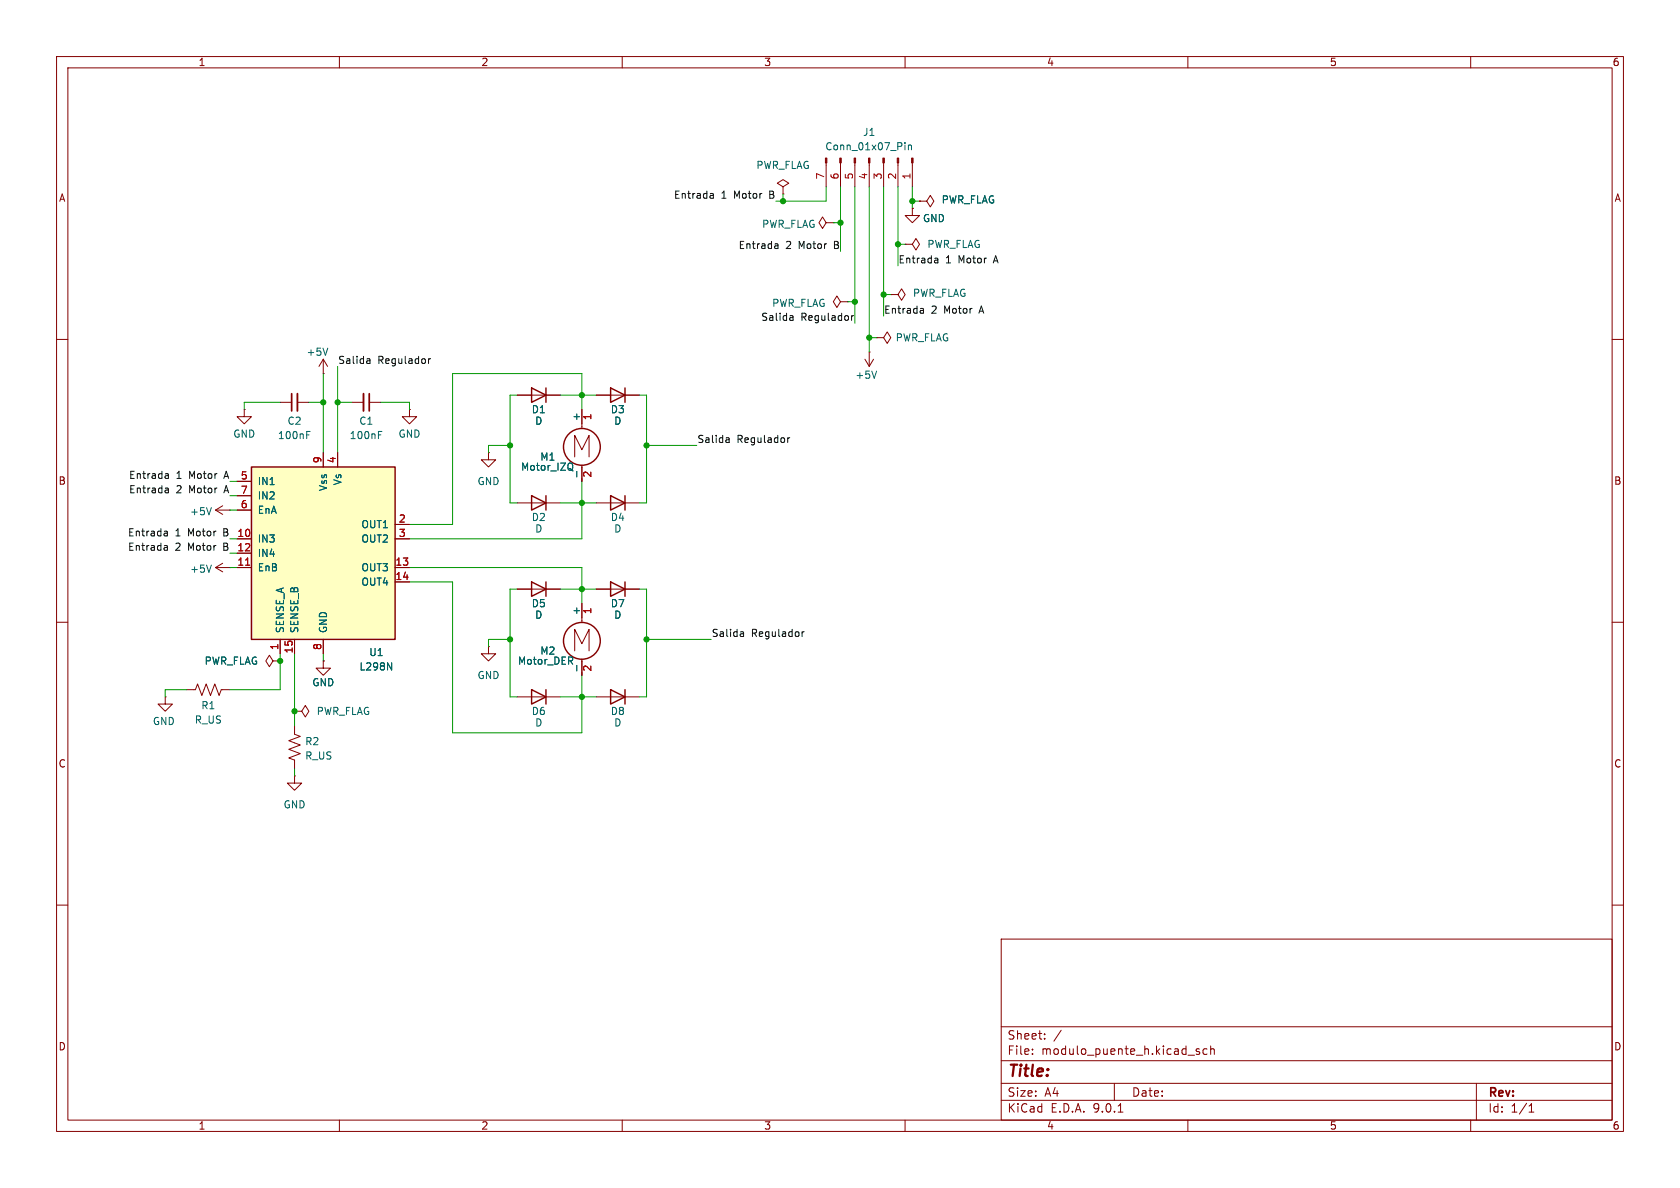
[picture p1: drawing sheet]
<svg xmlns="http://www.w3.org/2000/svg" width="297mm" height="210mm" viewBox="0 0 297 210" stroke-linecap="round" stroke-linejoin="round" font-family="sans-serif">
<g fill="none" stroke="#840000" stroke-width=".18">
<path d="M10 10h277v190h-277zM12 12h273v186h-273zM60 10v2M110 10v2M160 10v2M210 10v2M260 10v2M138.4 33l1-.6-1-.6-1 .6 1 .6v1.3M138.4 34.3h.1M161.3 36.8v1.3h1.3l-1.3 1.3-1.3-1.3h1.3M161.3 36.8h.1M162.6 35.6h1.2l.7-1.1 .6 1.1-.6 1-.7-1"/>
<path d="M162.6 35.6h.1M154.9 59.7h1.3l.6-1 .7 1-.7 1-.6-1M154.9 59.7h.1M157.5 52.1h1.2l.7-1 .6 1-.6 1-.7-1M157.5 52.1h.1M160 43.2h1.3l.6-1 .7 1-.7 1-.6-1M160 43.2h.1M10 60h2M43.2 72.4v1.3h1.2l-1.2 1.2-1.3-1.2h1.3M43.2 72.4h.1M49.5 71.1h2.1M52.6 71.1h2"/>
<path d="M57.1 66h.1M57.1 63.5l-.7 1.3M57.1 63.5l.8 1.3M57.1 63.5v2.5M62.2 71.1h2.1M65.3 71.1h2M72.4 72.4v1.3h-1.3l1.3 1.2 1.3-1.2h-1.3M72.4 72.4h.1M91.4 69.9h7.7M102.9 72.4v3.3M105.4 69.9h7.6M152.9 63.5l.8 1.3"/>
<path d="M153.7 62.2h.1M153.7 62.2v2.6M154.4 63.5l-.7 1.3M285 60h2M39.4 99.6l-1.3 .7M91.4 88.9h7.7M101.6 80.8v-3.8l1.3 2.5 1.2-2.5v3.8M102.9 82.2v2.9M105.4 88.9h7.6M10 110h2M38.1 100.3l1.3 .8M38.1 100.3h2.5"/>
<path d="M40.6 100.3h.1M48.3 116.8l-.7-1-.6 1 .6 1.1 .7-1.1h1.2M49.5 116.8h.1M57.1 116.8v1.3h1.3l-1.3 1.3-1.2-1.3h1.2M57.1 116.8h.1M86.4 114.3v1.3h-1.3l1.3 1.2 1.2-1.2h-1.2M86.4 114.3h.1M91.4 104.1h7.7M101.6 115.1v-3.8l1.3 2.5 1.2-2.5v3.8M102.9 106.7v3.3M102.9 116.5v2.9M285 110h2"/>
<path d="M29.2 123.2v1.3h1.3l-1.3 1.2-1.3-1.2h1.3M29.2 123.2h.1M33 121.9h1.5l.4-1 .8 2 .7-2 .8 2 .8-2 .7 2 .4-1h1.5M52.1 128.3v1.5l1 .4-2 .7 2 .8-2 .8 2 .7-2 .8 1 .4v1.5M52.1 137.2v1.2h1.2l-1.2 1.3-1.3-1.3h1.3M52.1 137.2h.1M52.1 125.7h1.2l.7-1 .6 1-.6 1-.7-1M52.1 125.7h.1M91.4 123.2h7.7M105.4 123.2h7.6M10 160h2M177 166h108v32h-108z"/>
<path d="M285 160h2M60 198v2M110 198v2M160 198v2M177 194.5h108M177 191.5h108M177 187.5h108M177 181.5h108M182.5 186.3v.1M182.5 185.5v.1M184.7 183.6v.1M184.7 182.8v.1"/>
<path d="M187.6 182.1l-1.3 2M197 191.5v3M197.7 196.6h.8M210 198v2M212 185.5l-.3-.1-.2 .2v.2l.5 .2v.3h-.5M213.4 185.5l-.4-.1-.3 .3v.4l.1 .2h.6M214 185.5l.2-.1 .4 .1 .1 .9M214 184.9v1.5M260 198v2M261 191.5v6.5M270.3 196.6h.9M270.3 195.5l.4-.4v1.5"/>
</g>
<path d="M54.2 76.9h.4M54.2 76.3h.6M57.9 61.5l-.4 1.3M66.9 76.9h.4M66.9 76.3h.6M155 65.6l-.4 1.3M37.4 99.9l-.5 1.3M100.9 82.9l.4 .4M100.9 81.9h.2a.81 .81 0 0 1-.2 1.2M102 83.3v1M102 117.6v1" fill="none" stroke="#006464" stroke-width=".18"/>
<g fill="none" stroke="#840000" stroke-width=".25">
<path d="M94 68.6l2.5 1.3-2.5 1.2zM96.5 68.6v2.5M107.9 68.6l2.6 1.3-2.6 1.2zM110.5 68.6v2.5M94 87.6l2.5 1.3-2.5 1.3zM96.5 87.6v2.6M107.9 87.6l2.6 1.3-2.6 1.3zM110.5 87.6v2.6M94 102.9l2.5 1.2-2.5 1.3zM96.5 102.9v2.5M94 121.9l2.5 1.3-2.5 1.3zM96.5 121.9v2.6"/>
<path d="M107.9 121.9l2.6 1.3-2.6 1.3zM110.5 121.9v2.6"/>
<circle cx="102.9" cy="79" r="3.3"/>
<circle cx="102.9" cy="113.3" r="3.3"/>
</g>
<path d="M51.6 69.6v3M65.3 69.6v3" fill="none" stroke="#840000" stroke-width=".3"/>
<path d="M52.6 69.6v3M64.3 69.6v3" fill="none" stroke="#840000" stroke-width=".33"/>
<path d="M44.4 82.6h25.4v30.4h-25.4z" fill="#ffffc2"/>
<path d="M44.4 82.6h25.4v30.4h-25.4zM107.9 102.9l2.6 1.2-2.6 1.3zM110.5 102.9v2.5" fill="none" stroke="#840000" stroke-width=".25"/>
<g fill="none" stroke="#840000" stroke-width=".18">
<path d="M146 39.4l-.6-1-.6 1 .6 1 .6-1h1.3M146 28.8v4.2M147.3 39.4h.1M148.6 28.8v4.2M151.1 28.8v4.2M153.7 28.8v4.2M156.2 28.8v4.2M158.7 28.8v4.2M161.3 36.8h.1M161.3 28.8v4.2M162.6 35.6h.1M148.6 53.3l-.6-1-.7 1 .7 1.1 .6-1.1h1.3"/>
<path d="M149.9 53.3h.1M91.4 69.9h2.6M96.5 69.9h2.6M102.9 72.4v2.5M105.4 69.9h2.5M110.5 69.9h2.5M38.1 90.2h2.5M38.1 90.2l1.3 .7M39.4 89.4l-1.3 .8M40.6 90.2h.1M41.9 85.1h2.5M41.9 87.6h2.5"/>
<path d="M41.9 90.2h2.5M41.9 95.3h2.5M41.9 97.8h2.5M57.1 80v2.6M59.7 80v2.6M69.8 95.3h2.6M69.8 92.7h2.6M86.4 80v1.3h-1.3l1.3 1.3 1.2-1.3h-1.2M86.4 80h.1M102.9 82.6v2.5M41.9 100.3h2.5M49.5 116.8h.1"/>
<path d="M49.5 113v2.6M52.1 113v2.6M57.1 116.8h.1M57.1 113v2.6M69.8 100.3h2.6M69.8 102.9h2.6M91.4 104.1h2.6M96.5 104.1h2.6M102.9 106.7v2.5M102.9 116.8v2.6M105.4 104.1h7.6"/>
</g>
<path d="M43.4 99.9h.7" fill="none" stroke="#a90000" stroke-width=".18"/>
<path d="M160 25.2v.1M160 25.6v.9M160.6 25.6v.9M160.6 25.8l.2-.2 .3 .1v.8M37.4 89.7l-.5 1.3M100.9 82.9l.4 .4M100.9 81.9h.2a.81 .81 0 0 1-.2 1.2M102 83.3v1M68.5 117.2l.7 1.2v-1.2M102 117.6v1" fill="none" stroke="#006464" stroke-width=".18"/>
<g fill="#840000" stroke="#840000" stroke-width=".18">
<path d="M161.2 27.9h.2v.9h-.2z"/>
<path d="M158.6 27.9h.3v.9h-.3z"/>
<path d="M156.1 27.9h.2v.9h-.2z"/>
<path d="M153.5 27.9h.3v.9h-.3z"/>
<path d="M151 27.9h.3v.9h-.3z"/>
<path d="M148.5 27.9h.2v.9h-.2z"/>
<path d="M145.9 27.9h.3v.9h-.3z"/>
</g>
<g fill="none" stroke="#0f0f0f" stroke-width=".18">
<path d="M125.7 34.2l.4 .1v.7M126.1 35h-.4M126.1 34.5l-.4 .1M137.1 43.1h.3l.1 .2v.6M137.5 43.9h-.4M137.5 43.4l-.4 .1M139.8 55.8l.3 .1 .1 .7M140.2 56.6h-.4M140.2 56.1l-.4 .1M150.5 55.8v.8M150.9 55.8l-.4 .2M162.8 54.5h.3l.2 .2v.7"/>
<path d="M163.3 55.3l-.5 .1M163.3 54.8l-.5 .1M165.4 45.6h.2l.2 .2v.7M165.8 46.4l-.4 .1M165.8 45.9l-.4 .1M65 63.4h.2l.2 .2v.7M65.4 64.2l-.4 .1M65.4 63.7l-.4 .1M75.8 63.4v.9M76.1 63.4l-.3 .3M128.5 77.4h.4v.8M128.9 78.2h-.4"/>
<path d="M128.9 77.7h-.4M139.3 77.4v.8M139.6 77.4l-.3 .2M29.2 93.9h.2l.2 .2v.6M29.2 96.4h.2l.2 .2v.7M29.4 83.7l.3 .1 .1 .8M29.4 86.3h.3l.1 .8M29.6 94.7h-.4M29.6 94.2l-.4 .1M29.6 97.2l-.4 .1M29.6 96.7l-.4 .1M29.8 84.5l-.4 .1"/>
<path d="M29.8 84l-.4 .1M29.8 87.1h-.4M29.8 86.6h-.4M131 111.7h.4l.1 .8M131.5 112.5h-.5M131.5 112h-.5M141.8 111.7v.8M142.2 111.7l-.4 .2"/>
</g>
<g fill="none" stroke="#009600" stroke-width=".18">
<path d="M138.4 34.3v1.3M146 33v2.6h-8.8M147.3 39.4h1.3M148.6 33v11.5M151.1 33v24.2M153.7 33v29.2M156.2 33v22.9M158.7 33v14M161.3 35.6h1.3M161.3 33v3.8M149.9 53.3h1.2M153.7 59.7h1.2"/>
<path d="M156.2 52.1h1.3M158.7 43.2h1.3M49.5 71.1h-6.3v1.3M54.6 71.1h2.5M57.1 66v14M59.7 71.1h2.5M59.7 64.8v15.2M67.3 71.1h5.1v1.3M90.2 78.7h-3.8v1.3M91.4 69.9h-1.2v19h1.2M99.1 69.9h6.3M102.9 72.4v-6.4h-22.9v26.7h-7.6"/>
<path d="M113 69.9h1.3v19h-1.3M114.3 78.7h8.9M40.6 90.2h1.3M40.6 85.1h1.3M40.6 87.6h1.3M99.1 88.9h6.3M102.9 85.1v10.2h-30.5M40.6 100.3h1.3M49.5 115.6v6.3h-8.9M52.1 115.6v12.7M57.1 115.6v1.2M72.4 100.3h30.5v6.4"/>
<path d="M72.4 102.9h7.6v26.6h22.9v-10.1M90.2 113h-3.8v1.3M91.4 104.1h-1.2v19.1h1.2M99.1 104.1h6.3M113 104.1h1.3v19.1h-1.3M114.3 113h11.4M33 121.9h-3.8v1.3M52.1 135.9v1.3M99.1 123.2h6.3"/>
</g>
<g fill="#009600" stroke="#009600" stroke-width=".18">
<circle cx="102.9" cy="123.2" r=".46"/>
<circle cx="102.9" cy="104.1" r=".46"/>
<circle cx="114.3" cy="113" r=".46"/>
<circle cx="90.2" cy="78.7" r=".46"/>
<circle cx="158.7" cy="43.2" r=".46"/>
<circle cx="148.6" cy="39.4" r=".46"/>
<circle cx="151.1" cy="53.3" r=".46"/>
<circle cx="161.3" cy="35.6" r=".46"/>
<circle cx="156.2" cy="52.1" r=".46"/>
<circle cx="153.7" cy="59.7" r=".46"/>
<circle cx="59.7" cy="71.1" r=".46"/>
<circle cx="57.1" cy="71.1" r=".46"/>
<circle cx="90.2" cy="113" r=".46"/>
<circle cx="52.1" cy="125.7" r=".46"/>
<circle cx="49.5" cy="116.8" r=".46"/>
<circle cx="102.9" cy="69.9" r=".46"/>
<circle cx="102.9" cy="88.9" r=".46"/>
<circle cx="114.3" cy="78.7" r=".46"/>
<circle cx="138.4" cy="35.6" r=".46"/>
</g>
<text font-size="2.8" fill="#840000" x="178" y="190.9">Title:</text>
<g font-size="2.1" fill="#840000">
<text x="178" y="184">Sheet:</text>
<text x="178" y="186.7">File:</text>
<text x="184.1" y="186.7">modulo_puente_h.kicad_sch</text>
<text x="178" y="196.9">KiCad</text>
<text x="178" y="194.1">Size:</text>
<text x="184.7" y="194.1">A4</text>
<text x="185.7" y="196.9">E.D.A.</text>
<text x="193.3" y="196.9">9.0.1</text>
<text x="200" y="194.1">Date:</text>
<text x="263" y="194.3">Rev:</text>
<text x="263" y="196.9">Id:</text>
<text x="267.1" y="196.9">1/1</text>
</g>
<g font-size="1.8" fill="#840000">
<text x="35" y="11.9">1</text>
<text x="85" y="11.9">2</text>
<text x="135" y="11.9">3</text>
<text x="185" y="11.9">4</text>
<text x="235" y="11.9">5</text>
<text x="285" y="11.9">6</text>
<text x="10.3" y="35.9">A</text>
<text x="285.3" y="35.9">A</text>
<text x="10.3" y="85.9">B</text>
<text x="285.3" y="85.9">B</text>
<text x="10.3" y="135.9">C</text>
<text x="285.3" y="135.9">C</text>
<text x="10.3" y="185.9">D</text>
<text x="285.3" y="185.9">D</text>
<text x="35" y="199.9">1</text>
<text x="85" y="199.9">2</text>
<text x="135" y="199.9">3</text>
<text x="185" y="199.9">4</text>
<text x="235" y="199.9">5</text>
<text x="285" y="199.9">6</text>
</g>
<g font-size="1.8" fill="#006464">
<text x="145.8" y="26.8">Conn_01x07_Pin</text>
<text x="152.5" y="24.2">J1</text>
<text x="133.6" y="30.1">PWR_FLAG</text>
<text x="134.6" y="40.5">PWR_FLAG</text>
<text x="163.1" y="39.5">GND</text>
<text x="166.4" y="36.2">PWR_FLAG</text>
<text x="163.8" y="44">PWR_FLAG</text>
<text x="161.3" y="52.7">PWR_FLAG</text>
<text x="136.4" y="54.5">PWR_FLAG</text>
<text x="54.1" y="63.1">+5V</text>
<text x="158.2" y="60.6">PWR_FLAG</text>
<text x="151.1" y="67.2">+5V</text>
<text x="41.1" y="77.6">GND</text>
<text x="49" y="77.8">100nF</text>
<text x="50.7" y="75.3">C2</text>
<text x="61.7" y="77.8">100nF</text>
<text x="63.4" y="75.3">C1</text>
<text x="70.4" y="77.6">GND</text>
<text x="93.9" y="73.3">D1</text>
<text x="94.5" y="75.3">D</text>
<text x="102.6" y="74.5" transform="rotate(-90 102.6 74.5)">+</text>
<text x="107.9" y="73.3">D3</text>
<text x="108.5" y="75.3">D</text>
<text x="92" y="83.4">Motor_IZQ</text>
<text x="95.4" y="81.6">M1</text>
<text x="45.5" y="86">IN1</text>
<text x="45.5" y="88.5">IN2</text>
<text x="58" y="86.9" transform="rotate(-90 58 86.9)">Vss</text>
<text x="60.6" y="85.9" transform="rotate(-90 60.6 85.9)">Vs</text>
<text x="84.3" y="86">GND</text>
<text x="33.5" y="91.3">+5V</text>
<text x="45.5" y="91">EnA</text>
<text x="63.8" y="93.6">OUT1</text>
<text x="93.9" y="92.3">D2</text>
<text x="94.5" y="94.3">D</text>
<text x="107.9" y="92.3">D4</text>
<text x="108.5" y="94.3">D</text>
<text x="33.5" y="101.4">+5V</text>
<text x="45.5" y="96.1">IN3</text>
<text x="45.5" y="98.7">IN4</text>
<text x="45.5" y="101.2">EnB</text>
<text x="63.8" y="96.1">OUT2</text>
<text x="63.8" y="101.2">OUT3</text>
<text x="63.8" y="103.7">OUT4</text>
<text x="93.9" y="107.5">D5</text>
<text x="107.9" y="107.5">D7</text>
<text x="50.4" y="112" transform="rotate(-90 50.4 112)">SENSE_A</text>
<text x="52.9" y="112" transform="rotate(-90 52.9 112)">SENSE_B</text>
<text x="58" y="112" transform="rotate(-90 58 112)">GND</text>
<text x="94.5" y="109.6">D</text>
<text x="102.6" y="108.8" transform="rotate(-90 102.6 108.8)">+</text>
<text x="108.5" y="109.6">D</text>
<text x="36.1" y="117.7">PWR_FLAG</text>
<text x="63.5" y="118.7">L298N</text>
<text x="65.2" y="116.2">U1</text>
<text x="91.5" y="117.7">Motor_DER</text>
<text x="95.4" y="115.9">M2</text>
<text x="35.5" y="125.6">R1</text>
<text x="55.1" y="121.5">GND</text>
<text x="84.3" y="120.2">GND</text>
<text x="26.9" y="128.4">GND</text>
<text x="34.3" y="128.1">R_US</text>
<text x="53.9" y="131.9">R2</text>
<text x="55.9" y="126.6">PWR_FLAG</text>
<text x="93.9" y="126.6">D6</text>
<text x="94.5" y="128.6">D</text>
<text x="107.9" y="126.6">D8</text>
<text x="108.5" y="128.6">D</text>
<text x="53.9" y="134.5">R_US</text>
<text x="50" y="143.1">GND</text>
</g>
<g font-size="1.8" fill="#0f0f0f">
<text x="119.1" y="35.2">Entrada</text>
<text x="127.5" y="35.2">1</text>
<text x="129.9" y="35.2">Motor</text>
<text x="136.3" y="35.2">B</text>
<text x="130.5" y="44.1">Entrada</text>
<text x="138.9" y="44.1">2</text>
<text x="141.3" y="44.1">Motor</text>
<text x="147.7" y="44.1">B</text>
<text x="158.7" y="46.6">Entrada</text>
<text x="167.2" y="46.6">1</text>
<text x="169.6" y="46.6">Motor</text>
<text x="176" y="46.6">A</text>
<text x="134.5" y="56.8">Salida</text>
<text x="141.6" y="56.8">Regulador</text>
<text x="156.2" y="55.5">Entrada</text>
<text x="164.6" y="55.5">2</text>
<text x="167" y="55.5">Motor</text>
<text x="173.5" y="55.5">A</text>
<text x="59.7" y="64.4">Salida</text>
<text x="66.8" y="64.4">Regulador</text>
<text x="123.2" y="78.4">Salida</text>
<text x="130.3" y="78.4">Regulador</text>
<text x="22.7" y="84.7">Entrada</text>
<text x="22.7" y="87.3">Entrada</text>
<text x="31.1" y="84.7">1</text>
<text x="31.1" y="87.3">2</text>
<text x="33.5" y="84.7">Motor</text>
<text x="33.5" y="87.3">Motor</text>
<text x="40" y="84.7">A</text>
<text x="40" y="87.3">A</text>
<text x="22.5" y="94.9">Entrada</text>
<text x="31" y="94.9">1</text>
<text x="33.3" y="94.9">Motor</text>
<text x="22.5" y="97.4">Entrada</text>
<text x="31" y="97.4">2</text>
<text x="33.3" y="97.4">Motor</text>
<text x="125.7" y="112.7">Salida</text>
<text x="132.8" y="112.7">Regulador</text>
</g>
<g font-size="1.8" fill="#a90000">
<text x="145.8" y="31.8" transform="rotate(-90 145.8 31.8)">7</text>
<text x="148.3" y="31.8" transform="rotate(-90 148.3 31.8)">6</text>
<text x="150.9" y="31.8" transform="rotate(-90 150.9 31.8)">5</text>
<text x="153.4" y="31.8" transform="rotate(-90 153.4 31.8)">4</text>
<text x="156" y="31.8" transform="rotate(-90 156 31.8)">3</text>
<text x="158.5" y="31.8" transform="rotate(-90 158.5 31.8)">2</text>
<text x="161" y="31.8" transform="rotate(-90 161 31.8)">1</text>
<text x="104.9" y="74.4" transform="rotate(-90 104.9 74.4)">1</text>
<text x="56.9" y="82" transform="rotate(-90 56.9 82)">9</text>
<text x="59.4" y="82" transform="rotate(-90 59.4 82)">4</text>
<text x="42.5" y="84.8">5</text>
<text x="42.5" y="87.4">7</text>
<text x="42.5" y="89.9">6</text>
<text x="104.9" y="84.5" transform="rotate(-90 104.9 84.5)">2</text>
<text x="41.9" y="95">10</text>
<text x="70.4" y="92.5">2</text>
<text x="70.4" y="95">3</text>
<text x="41.9" y="100.1">11</text>
<text x="41.9" y="97.5">12</text>
<text x="69.8" y="100.1">13</text>
<text x="69.8" y="102.6">14</text>
<text x="104.9" y="108.7" transform="rotate(-90 104.9 108.7)">1</text>
<text x="49.3" y="115" transform="rotate(-90 49.3 115)">1</text>
<text x="51.8" y="115.6" transform="rotate(-90 51.8 115.6)">15</text>
<text x="56.9" y="115" transform="rotate(-90 56.9 115)">8</text>
<text x="104.9" y="118.8" transform="rotate(-90 104.9 118.8)">2</text>
</g>
<g font-size="1.8" fill="#009600">
<text x="39.8" y="94.9">B 10</text>
<text x="39.8" y="97.4">B 12</text>
</g>
</svg>
